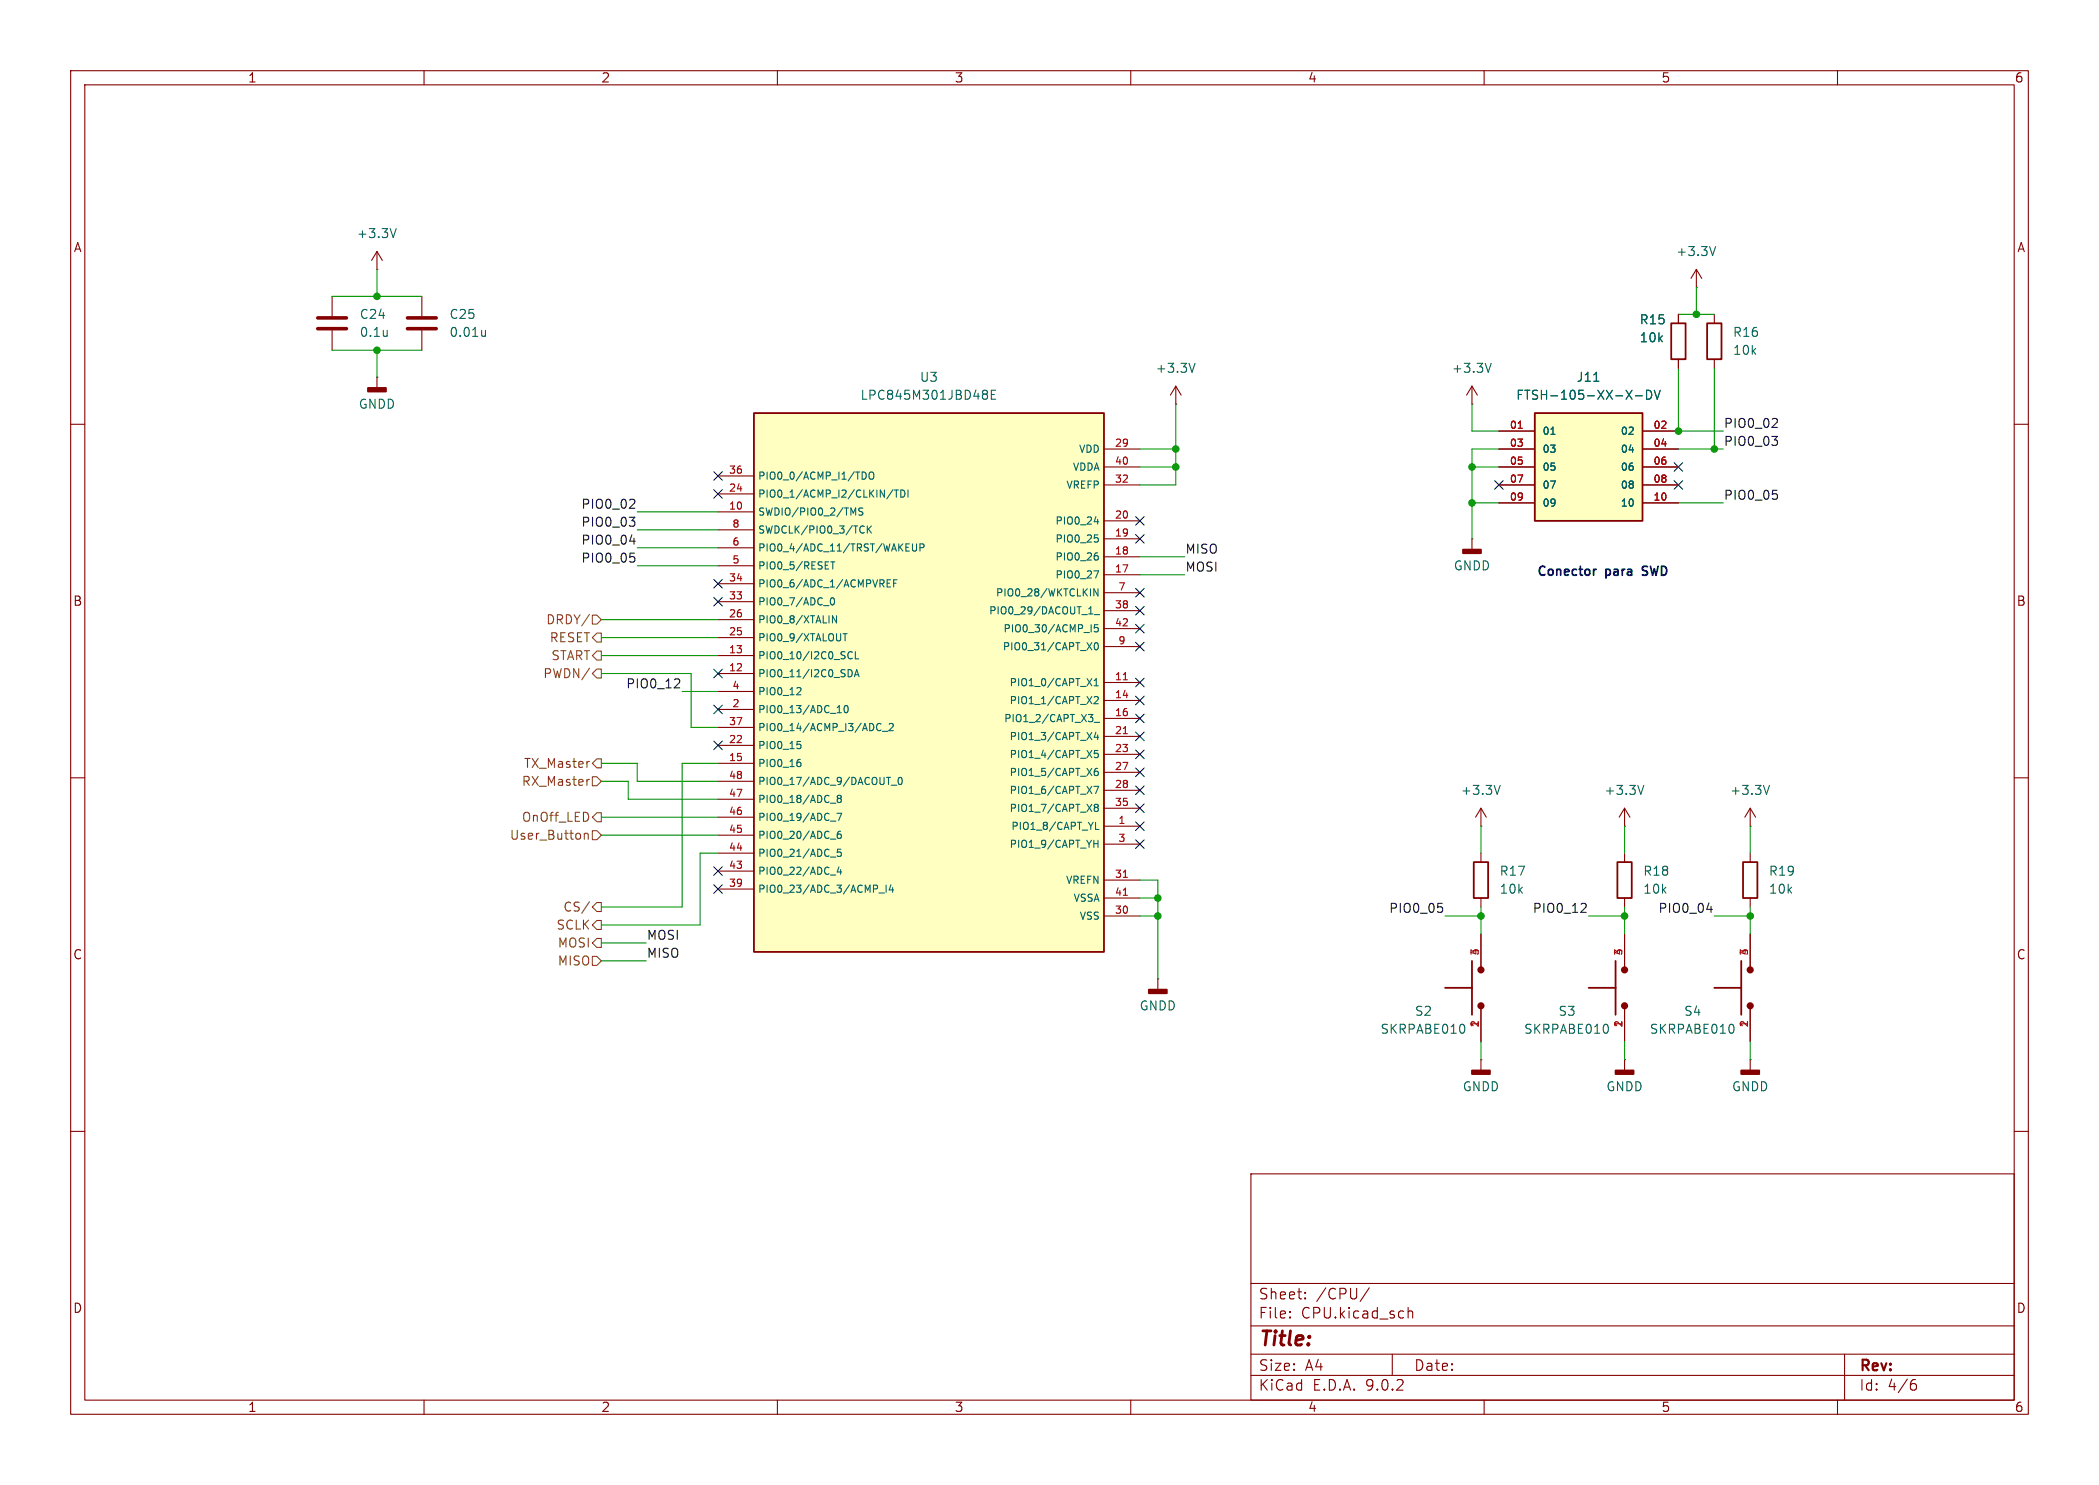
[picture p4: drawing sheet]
<svg xmlns="http://www.w3.org/2000/svg" width="297mm" height="210mm" viewBox="0 0 297 210" stroke-linecap="round" stroke-linejoin="round" font-family="sans-serif">
<g fill="none" stroke="#840000" stroke-width=".15">
<path d="M10 10h277v190h-277zM12 12h273v186h-273zM60 10v2M110 10v2M160 10v2M210 10v2M260 10v2M10 60h2M285 60h2M10 110h2M285 110h2M10 160h2"/>
<path d="M177 166h108v32h-108zM285 160h2M60 198v2M110 198v2M160 198v2M177 194.5h108M177 191.5h108M177 187.5h108M177 181.5h108M182.5 186.3h.1l-.1 .1M182.5 186.3v.1M182.5 185.5v.1"/>
<path d="M182.5 185.5h.1l-.1 .1M184.7 183.6v.1M184.7 183.6h-.1l.1 .1M184.7 182.8v.1M184.7 182.8h-.1l.1 .1M193.7 182.1l-1.2 2M197 191.5v3M199.2 184.9v1.5M199.2 185.5a.37 .37 0 0 1 .7 .1v.8M210 198v2M260 198v2M261 191.5v6.5"/>
<path d="M270.6 195.7h.4l.2 .3-.1 .5-.2 .1h-.3M271 195.1l-.4 .1"/>
</g>
<path d="M217.2 58.4h15.2v15.3h-15.2z" fill="#ffffc2"/>
<path d="M217.2 58.4h15.2v15.3h-15.2z" fill="none" stroke="#840000" stroke-width=".25"/>
<g fill="none" stroke="#840000" stroke-width=".15">
<path d="M208.3 57.2h.1M208.3 54.6l-.8 1.3M208.3 54.6l.7 1.3M208.3 54.6v2.6M212.1 61h5.1M212.1 63.5h5.1M212.1 66h5.1M212.1 68.6h5.1M212.1 71.1h5.1M232.4 61h5.1M232.4 63.5h5.1M232.4 66h5.1"/>
<path d="M232.4 68.6h5.1M232.4 71.1h5.1M209.5 149.9h.1M209.5 149.9v1.5"/>
</g>
<path d="M211 51.4l-.4 1.2M225.5 53.9h.7M231.4 56h1M233 55.2a.64 .64 0 0 1 .7 .6 .64 .64 0 0 1-.7 .7zM234.1 55.2l.4 1.3 .4-1.3M219.4 61.4h.6" fill="none" stroke="#006464" stroke-width=".15"/>
<path d="M214.8 60.6h.6" fill="none" stroke="#a90000" stroke-width=".15"/>
<path d="M208.3 151.4h2.5v.5h-2.5z" fill="#840000" stroke="#840000" stroke-width=".25"/>
<path d="M106.7 58.4h49.5v76.2h-49.5z" fill="#ffffc2"/>
<path d="M106.7 58.4h49.5v76.2h-49.5zM236.5 45.7h2v5.1h-2zM241.6 45.7h2v5.1h-2zM204.5 139.7h3.8M208.3 135.9v7.6M208.5 121.9h2.1v5.1h-2.1zM224.8 139.7h3.8M228.6 135.9v7.6M228.9 121.9h2v5.1h-2zM242.6 139.7h3.8M246.4 135.9v7.6M246.6 121.9h2.1v5.1h-2.1z" fill="none" stroke="#840000" stroke-width=".25"/>
<g fill="none" stroke="#840000" stroke-width=".15">
<path d="M53.3 38.1h.1M53.3 35.6l-.7 1.2M53.3 35.6l.8 1.2M53.3 35.6v2.5M240 38.1l-.7 1.3M240 38.1l.8 1.3M240 38.1v2.5M47 41.9v2.8M47 46.7v2.8M53.3 53.3h.1M53.3 53.3v1.6M59.7 41.9v2.8"/>
<path d="M59.7 46.7v2.8M166.4 57.2h.1M166.4 54.6l-.8 1.3M166.4 54.6l.7 1.3M166.4 54.6v2.6M237.5 44.5v1.2M237.5 50.8v1.3M240 40.6h.1M242.6 44.5v1.2M242.6 50.8v1.3M101.6 67.3h5.1M101.6 69.9h5.1"/>
<path d="M101.6 72.4h5.1M101.6 74.9h5.1M101.6 77.5h5.1M156.2 63.5h5.1M156.2 66h5.1M156.2 68.6h5.1M156.2 73.7h5.1M156.2 76.2h5.1M156.2 78.7h5.1M208.3 76.2h.1M208.3 76.2v1.5M212.1 63.5h5.1"/>
<path d="M212.1 66h5.1M212.1 68.6h5.1M212.1 61h5.1M212.1 71.1h5.1M232.4 63.5h5.1M232.4 66h5.1M232.4 68.6h5.1M232.4 61h5.1M232.4 71.1h5.1M101.6 80h5.1M101.6 82.6h5.1M101.6 85.1h5.1"/>
<path d="M101.6 87.6h5.1M101.6 90.2h5.1M101.6 92.7h5.1M101.6 95.3h5.1M101.6 97.8h5.1M156.2 81.3h5.1M156.2 83.8h5.1M156.2 86.4h5.1M156.2 88.9h5.1M156.2 91.4h5.1M156.2 96.5h5.1M156.2 99.1h5.1"/>
<path d="M101.6 100.3h5.1M101.6 102.9h5.1M101.6 105.4h5.1M101.6 108h5.1M101.6 110.5h5.1M101.6 113h5.1M101.6 115.6h5.1M101.6 118.1h5.1M156.2 101.6h5.1M156.2 104.1h5.1M156.2 106.7h5.1M156.2 109.2h5.1"/>
<path d="M156.2 111.8h5.1M156.2 114.3h5.1M156.2 116.8h5.1M156.2 119.4h5.1M209.5 116.8h.1M209.5 114.3v2.5M209.5 114.3l-.7 1.3M209.5 114.3l.8 1.3M229.9 116.8h.1M229.9 114.3l-.8 1.3M229.9 114.3l.7 1.3M229.9 114.3v2.5"/>
<path d="M247.6 116.8h.1M247.6 114.3v2.5M247.6 114.3l-.7 1.3M247.6 114.3l.8 1.3M101.6 120.7h5.1M101.6 123.2h5.1M101.6 125.7h5.1M156.2 124.5h5.1M156.2 127h5.1M156.2 129.5h5.1M163.8 138.4h.1M163.8 138.4v1.6"/>
<path d="M209.5 120.7v1.2M209.5 127v1.3M209.5 132.1v5.1M229.9 120.7v1.2M229.9 127v1.3M229.9 132.1v5.1M247.6 120.7v1.2M247.6 127v1.3M247.6 132.1v5.1M209.5 142.2v5.1M229.9 149.9h.1M229.9 142.2v5.1"/>
<path d="M229.9 149.9v1.5M247.6 149.9h.1M247.6 142.2v5.1M247.6 149.9v1.5"/>
</g>
<g fill="none" stroke="#006464" stroke-width=".15">
<path d="M56.1 32.3l-.5 1.3M242.8 34.9l-.5 1.2M54.8 46.7v.9M54.8 47.4l-.1 .1M68.7 46.7v.9M68.7 47.4l-.4 .2M139.2 55.2h.3l.2 .2-.2 .3M139.2 55.7h.3M139.5 55.7l.2 .3v.2l-.1 .2-.4 .1M140.3 55.8h.4M140.9 55.2h-.6v1.3h.6M169.1 51.4l-.4 1.2"/>
<path d="M225.5 53.9h.7M231.4 56h1M233 55.2a.64 .64 0 0 1 .7 .6 .64 .64 0 0 1-.7 .7zM234.1 55.2l.4 1.3 .4-1.3M117.5 79.5h.6M117.8 79.5v1M120.7 72.6l.4-.8v1.1M122.1 71.9l-.4-.1-.2 .2 .1 .3 .4 .2v.3l-.1 .1-.4-.1M122.1 74.4l.2 .1M122.2 66.8a.55 .55 0 0 1 .4 .5 .55 .55 0 0 1-.4 .5M122.3 75.3l-.2 .1M122.7 74.4v1"/>
<path d="M122.9 74.8l.4 .6M123.1 66.8h.1a.34 .34 0 0 1 .4 .3v.3a.34 .34 0 0 1-.3 .4 .34 .34 0 0 1-.3-.4v-.3zM123.3 74.4l-.6 .6M126.4 69.2l-.9 1.4M126.5 69.3h.6M126.8 69.3v1M127.5 69.3a.51 .51 0 0 1 .5 .5 .51 .51 0 0 1-.5 .5zM128.5 69.3v1M129.1 76.9v.8l.2 .2h.3l.1-.2v-.8M130.2 77.4h.5l.1-.1-.1-.3-.5-.1v1M154.8 73.8h.7M154.9 75.6h.5"/>
<path d="M155.1 78.2h.2M155.2 76l.2 .2v.3l-.2 .2M155.2 78.6l.2 .2v.2l-.2 .2M155.3 73.4v.7M219.4 61.4h.6M113.1 97.2l.2 .2v.3l-.6 .6h.6M117.6 84.6l.1-.1a.54 .54 0 0 1 .4 .5 .54 .54 0 0 1-.4 .6l-.1-.1-.1-.3zM118.4 87.1v1l-.6-1v1M119.3 89.6h.6M119.6 99.8h.1a.54 .54 0 0 1 .3 .5 .54 .54 0 0 1-.3 .5 .68 .68 0 0 1-.1-1zM119.6 89.6v1M120.2 92.2h.2l.2 .1"/>
<path d="M120.3 94.7a.55 .55 0 0 1 .3 .5 .55 .55 0 0 1-.3 .5M120.6 93.1l-.2 .1-.2-.1M120.9 95.7l.3-1 .4 1M121 95.4h.5M121 92.2v1h.5M125.5 82.5h.4M125.5 83h.5M125.5 82h.5M126.4 82.5h.4M126.9 82h-.5v1M153.8 90.9l.7 1M153.8 96l.7 1"/>
<path d="M154.1 86.8h.5M154.4 88.3v1.1M154.5 90.9l-.7 1M154.5 96l-.7 1M154.8 80.7h.7l-.5 1M154.8 98.6l.4-.1 .2 .3-.6 .7h.6M154.8 86.9h.8M154.8 97h.6M154.8 96.3l.3-.3v1M154.9 91l.2-.1a.54 .54 0 0 1 .3 .5 .54 .54 0 0 1-.3 .5l-.2-.1-.1-.3zM155.4 83.3v1l-.6-1v1M155.4 88.3h-.5l-.1 .5 .2-.1 .3 .1 .1 .1v.4l-.2 .1-.4-.1"/>
<path d="M112.8 104.9h.5M113 107.4h.2M113.1 105.2l.2 .2v.3l-.2 .2M113.1 107.8l.2 .2v.2l-.2 .2M117.5 113.6h.8M117.5 116.1h.8M117.5 118.7h.8M118.4 115h.7l-.4 1M118.5 100.8h.5M118.7 112.9l-.2-.2 .2-.2h.2l.1 .2-.1 .2M118.7 112.9l-.2 .2v.3l.2 .1 .2-.1 .1-.1v-.3l-.1-.1M118.7 112.9h.2"/>
<path d="M118.9 117.6h-.2a.68 .68 0 0 0 0 1l.3-.1v-.4l-.1-.2h-.2l-.2 .2M124.5 102.3l.2 .1M124.7 103.2l-.2 .1M124.9 103.4h.7M125.8 102.4l.4-.1 .2 .3-.6 .7h.6M126.1 111h.8M127.2 110l.1-.1a.54 .54 0 0 1 .4 .5 .54 .54 0 0 1-.4 .6l-.1-.1-.1-.3zM154.8 111.2h.7l-.5 1M154.8 119.3h.6M154.8 102.2h.8M155 114.2l-.2-.2 .2-.3 .3 .1 .1 .1-.2 .3M155 114.2l-.2 .2 .1 .3 .1 .1 .3-.1 .1-.1v-.3l-.2-.1"/>
<path d="M155 114.2h.2M155 116.3v1h.5M155.1 103.5l-.3 .8h.7M155.3 103.9v.7M155.3 108.7h-.3a.68 .68 0 0 0 0 1l.4-.1v-.4l-.2-.1h-.3l-.1 .1M155.4 118.8v1M155.4 106.1h-.5l-.1 .5 .2-.1 .3 .1 .1 .1v.3l-.2 .1-.4-.1M212.3 111.1l-.5 1.2M232.6 111.1l-.4 1.2M250.4 111.1l-.5 1.2M117.5 121.2h.8M117.5 123.7h.8"/>
<path d="M118.7 122.6l-.2 .7h.6M118.9 123v.7M119 120.1h-.5v.5l.1-.1h.3l.1 .2v.3l-.1 .1-.4-.1M124.4 126.3h.7M125.4 125.2v1M126.1 125.1l-.3 .8h.6M126.3 125.5v.7M207.1 144.9l.2 .4v.3l-.2 .5M227.4 144.9l.2 .4v.3l-.2 .5M245.2 144.9l.2 .4v.3l-.2 .5"/>
</g>
<path d="M214.8 60.6h.6M158.9 96.1h.6M158.9 103.8h.6M158.9 124.1h.6M158.9 126.6h.6" fill="none" stroke="#a90000" stroke-width=".15"/>
<g fill="none" stroke="#840000" stroke-width=".51">
<path d="M45 45h4M45 46.5h4M57.7 45h4M57.7 46.5h4"/>
<circle cx="209.5" cy="137.2" r=".25"/>
<circle cx="229.9" cy="137.2" r=".25"/>
<circle cx="247.6" cy="137.2" r=".25"/>
<circle cx="209.5" cy="142.2" r=".25"/>
<circle cx="229.9" cy="142.2" r=".25"/>
<circle cx="247.6" cy="142.2" r=".25"/>
</g>
<g fill="#840000" stroke="#840000" stroke-width=".25">
<path d="M52.1 54.9h2.5v.5h-2.5z"/>
<path d="M228.6 151.4h2.5v.5h-2.5z"/>
<path d="M207 77.7h2.5v.5h-2.5z"/>
<path d="M162.6 140h2.5v.5h-2.5z"/>
<path d="M246.4 151.4h2.5v.5h-2.5z"/>
</g>
<g fill="none" stroke="#725600" stroke-width=".15">
<path d="M83.4 86.9l-1.1 1.6M83.4 94.5l-1.1 1.6M83.8 87h.7l.6 .6-.6 .7h-.7zM84.5 92.1h.6v1.2h-.6l-.7-.6zM84.5 94.6h.6v1.3h-.6l-.7-.6zM84.5 89.5h.6v1.3h-.6l-.7-.6zM82.7 117.8v.9M82.7 118l.2-.2 .3 .1v.8M83.3 107.7h.1M83.4 110.2l-.2 .1M83.8 117.5h.7l.6 .6-.6 .6h-.7zM83.8 109.9h.7l.6 .6-.6 .6h-.7z"/>
<path d="M84.5 107.3h.6v1.3h-.6l-.7-.6zM84.5 114.9h.6v1.3h-.6l-.7-.6zM83.4 127.5l-1.1 1.7M83.8 135.3h.7l.6 .6-.6 .6h-.7zM84.5 130.2h.6v1.2h-.6l-.7-.6zM84.5 132.7h.6v1.3h-.6l-.7-.6zM84.5 127.6h.6v1.3h-.6l-.7-.6z"/>
</g>
<g fill="none" stroke="#0f0f0f" stroke-width=".15">
<path d="M251.3 59.2l.2 .2-.1 .3-.7 .7h.8M89 73.1h.8l-.4 .5M89.1 76.5h.8M89.2 78.2h.6M89.6 73.6l.2 .3v.3l-.2 .2M89.6 70.6l.2 .2v.4l-.8 .7h.8M89.6 78.7l.2 .3v.3l-.2 .2M250.7 61.7h.8l-.4 .5M250.8 69.3h.6M251.3 69.8l.2 .3v.3l-.2 .2M251.4 62.3l.1 .1v.3l-.1 .2M95.9 96l.3 .2-.1 .4-.7 .7h.8"/>
<path d="M203.5 127.8h.6M203.9 128.2l.2 .3v.3l-.2 .2M224.2 127.8l.2 .2v.3l-.7 .7h.7M241.5 128.6h.8"/>
</g>
<g fill="none" stroke="#009600" stroke-width=".15">
<path d="M53.3 38.1v3.8M47 49.5h12.7M47 41.9h12.7M53.3 49.5v3.8M166.4 57.2v11.4h-5.1M208.3 57.2v3.8h3.8M237.5 52.1v8.9h6.3M237.5 44.5h5.1M240 40.6v3.9M242.6 52.1v11.4M90.2 74.9h11.4M90.2 77.5h11.4"/>
<path d="M90.2 72.4h11.4M161.3 63.5h5.1M161.3 66h5.1M161.3 78.7h6.3M208.3 66h3.8M208.3 71.1h3.8M212.1 63.5h-3.8v12.7M237.5 63.5h6.3M237.5 71.1h6.3M85.1 95.3h12.7v7.6h3.8M85.1 90.2h16.5M85.1 92.7h16.5"/>
<path d="M85.1 87.6h16.5M90.2 80h11.4M96.5 97.8h5.1M161.3 81.3h6.3M85.1 118.1h16.5M85.1 115.6h16.5M85.1 108h5.1v2.5h11.4M85.1 110.5h3.8v2.5h12.7M101.6 108h-5.1v20.3h-11.4M209.5 116.8v3.9M229.9 116.8v3.9M247.6 116.8v3.9"/>
<path d="M85.1 133.4h6.3M85.1 135.9h6.3M101.6 120.7h-2.5v10.1h-14M161.3 124.5h2.5v13.9M161.3 127h2.5M161.3 129.5h2.5M204.5 129.5h5M209.5 128.3v3.8M224.8 129.5h5.1M229.9 128.3v3.8M242.6 129.5h5M247.6 128.3v3.8"/>
<path d="M209.5 147.3v2.6M229.9 147.3v2.6M247.6 147.3v2.6"/>
</g>
<g fill="none" stroke="#000084" stroke-width=".15">
<path d="M101 69.2l1.2 1.3M101 66.7l1.2 1.2M102.2 69.2l-1.2 1.3M102.2 66.7l-1.2 1.2M160.7 73.1l1.2 1.2M160.7 75.6l1.2 1.2M161.9 73.1l-1.2 1.2M161.9 75.6l-1.2 1.2M211.5 68l1.2 1.2M212.7 68l-1.2 1.2M236.9 65.4l1.2 1.2M236.9 68l1.2 1.2"/>
<path d="M238.1 65.4l-1.2 1.2M238.1 68l-1.2 1.2M101 81.9l1.2 1.3M101 99.7l1.2 1.2M101 94.6l1.2 1.3M101 84.5l1.2 1.2M102.2 81.9l-1.2 1.3M102.2 99.7l-1.2 1.2M102.2 94.6l-1.2 1.3M102.2 84.5l-1.2 1.2M160.7 98.5l1.2 1.2M160.7 95.9l1.2 1.2"/>
<path d="M160.7 85.8l1.2 1.2M160.7 88.3l1.2 1.2M160.7 83.2l1.2 1.2M160.7 90.8l1.2 1.2M161.9 98.5l-1.2 1.2M161.9 95.9l-1.2 1.2M161.9 85.8l-1.2 1.2M161.9 88.3l-1.2 1.2M161.9 83.2l-1.2 1.2M161.9 90.8l-1.2 1.2M101 104.8l1.2 1.2M102.2 104.8l-1.2 1.2"/>
<path d="M160.7 113.7l1.2 1.2M160.7 108.6l1.2 1.2M160.7 111.2l1.2 1.2M160.7 118.8l1.2 1.2M160.7 103.5l1.2 1.2M160.7 106.1l1.2 1.2M160.7 116.2l1.2 1.2M160.7 101l1.2 1.2M161.9 113.7l-1.2 1.2M161.9 108.6l-1.2 1.2M161.9 111.2l-1.2 1.2M161.9 118.8l-1.2 1.2"/>
<path d="M161.9 103.5l-1.2 1.2M161.9 106.1l-1.2 1.2M161.9 116.2l-1.2 1.2M161.9 101l-1.2 1.2M101 122.6l1.2 1.2M101 125.1l1.2 1.2M102.2 122.6l-1.2 1.2M102.2 125.1l-1.2 1.2"/>
</g>
<path d="M225.9 80.5l-.3 .1" fill="none" stroke="#0000c2" stroke-width=".25"/>
<g fill="#009600" stroke="#009600" stroke-width=".15">
<circle cx="237.5" cy="61" r=".46"/>
<circle cx="208.3" cy="71.1" r=".46"/>
<circle cx="240" cy="44.5" r=".46"/>
<circle cx="208.3" cy="66" r=".46"/>
<circle cx="242.6" cy="63.5" r=".46"/>
<circle cx="166.4" cy="66" r=".46"/>
<circle cx="166.4" cy="63.5" r=".46"/>
<circle cx="209.5" cy="129.5" r=".46"/>
<circle cx="163.8" cy="129.5" r=".46"/>
<circle cx="163.8" cy="127" r=".46"/>
<circle cx="247.6" cy="129.5" r=".46"/>
<circle cx="229.9" cy="129.5" r=".46"/>
<circle cx="53.3" cy="49.5" r=".46"/>
<circle cx="53.3" cy="41.9" r=".46"/>
</g>
<text font-size="2.8" fill="#840000" x="178" y="190.9">Title:</text>
<g font-size="2.1" fill="#840000">
<text x="178" y="184">Sheet:</text>
<text x="186.2" y="184">/CPU/</text>
<text x="178" y="186.7">File:</text>
<text x="184.1" y="186.7">CPU.kicad_sch</text>
<text x="178" y="196.9">KiCad</text>
<text x="178" y="194.1">Size:</text>
<text x="184.7" y="194.1">A4</text>
<text x="185.7" y="196.9">E.D.A.</text>
<text x="193.3" y="196.9">9.0.2</text>
<text x="200" y="194.1">Date:</text>
<text x="263" y="194.3">Rev:</text>
<text x="263" y="196.9">Id:</text>
<text x="267.1" y="196.9">4/6</text>
</g>
<g font-size="1.8" fill="#840000">
<text x="35" y="11.9">1</text>
<text x="85" y="11.9">2</text>
<text x="135" y="11.9">3</text>
<text x="185" y="11.9">4</text>
<text x="235" y="11.9">5</text>
<text x="285" y="11.9">6</text>
<text x="10.3" y="35.9">A</text>
<text x="285.3" y="35.9">A</text>
<text x="10.3" y="85.9">B</text>
<text x="285.3" y="85.9">B</text>
<text x="10.3" y="135.9">C</text>
<text x="285.3" y="135.9">C</text>
<text x="10.3" y="185.9">D</text>
<text x="285.3" y="185.9">D</text>
<text x="35" y="199.9">1</text>
<text x="85" y="199.9">2</text>
<text x="135" y="199.9">3</text>
<text x="185" y="199.9">4</text>
<text x="235" y="199.9">5</text>
<text x="285" y="199.9">6</text>
</g>
<g font-size="1.8" fill="#006464">
<text x="50.4" y="33.9">+3.3V</text>
<text x="237.1" y="36.4">+3.3V</text>
<text x="50.8" y="45.3">C24</text>
<text x="50.8" y="47.9">0.1u</text>
<text x="63.5" y="47.9">0.01u</text>
<text x="63.5" y="45.3">C25</text>
<text x="231.9" y="46.1">R15</text>
<text x="245.1" y="47.9">R16</text>
<text x="163.4" y="52.9">+3.3V</text>
<text x="205.3" y="52.9">+3.3V</text>
<text x="231.9" y="48.6">10k</text>
<text x="245.1" y="50.4">10k</text>
<text x="50.7" y="58">GNDD</text>
<text x="121.7" y="56.7">LPC845M301JBD48E</text>
<text x="130.1" y="54.2">U3</text>
<text x="214.4" y="56.7">FTSH-105-XX-X-DV</text>
<text x="223" y="54.2">J11</text>
<text x="205.6" y="80.9">GNDD</text>
<text x="206.6" y="112.6">+3.3V</text>
<text x="226.9" y="112.6">+3.3V</text>
<text x="244.7" y="112.6">+3.3V</text>
<text x="212.1" y="124.1">R17</text>
<text x="232.4" y="124.1">R18</text>
<text x="250.2" y="124.1">R19</text>
<text x="212.1" y="126.6">10k</text>
<text x="232.4" y="126.6">10k</text>
<text x="250.2" y="126.6">10k</text>
<text x="161.2" y="143.1">GNDD</text>
<text x="200.1" y="143.9">S2</text>
<text x="220.4" y="143.9">S3</text>
<text x="238.2" y="143.9">S4</text>
<text x="195.2" y="146.4">SKRPABE010</text>
<text x="215.6" y="146.4">SKRPABE010</text>
<text x="233.3" y="146.4">SKRPABE010</text>
<text x="206.9" y="154.5">GNDD</text>
<text x="227.2" y="154.5">GNDD</text>
<text x="245" y="154.5">GNDD</text>
</g>
<g font-size="1.8" fill="#0f0f0f">
<text x="243.8" y="63.2">PIO0_03</text>
<text x="243.8" y="60.6">PIO0_02</text>
<text x="243.8" y="70.8">PIO0_05</text>
<text x="82.2" y="74.6">PIO0_03</text>
<text x="82.2" y="77.1">PIO0_04</text>
<text x="82.2" y="72">PIO0_02</text>
<text x="82.2" y="79.7">PIO0_05</text>
<text x="167.6" y="78.4">MISO</text>
<text x="167.6" y="80.9">MOSI</text>
<text x="88.5" y="97.4">PIO0_12</text>
<text x="196.5" y="129.2">PIO0_05</text>
<text x="216.8" y="129.2">PIO0_12</text>
<text x="234.6" y="129.2">PIO0_04</text>
<text x="91.4" y="135.5">MISO</text>
<text x="91.4" y="133">MOSI</text>
</g>
<g font-size="1.8" fill="#0000c2">
<text x="217.3" y="81.8">Conector</text>
<text x="227.2" y="81.8">para</text>
<text x="232.9" y="81.8">SWD</text>
</g>
<g font-size="1.8" fill="#725600">
<text x="77.2" y="88.5">DRDY/</text>
<text x="77.7" y="91">RESET</text>
<text x="77.9" y="93.6">START</text>
<text x="76.8" y="96.1">PWDN/</text>
<text x="73.8" y="111.4">RX_Master</text>
<text x="74.1" y="108.8">TX_Master</text>
<text x="72.1" y="119">User_Button</text>
<text x="73.8" y="116.4">OnOff_LED</text>
<text x="78.6" y="131.7">SCLK</text>
<text x="79.6" y="129.1">CS/</text>
<text x="78.8" y="134.2">MOSI</text>
<text x="78.8" y="136.8">MISO</text>
</g>
<g font-size="1.4" fill="#006464">
<text x="152.5" y="64.2">VDD</text>
<text x="218.2" y="61.7">01</text>
<text x="218.2" y="64.2">03</text>
<text x="229.2" y="61.7">02</text>
<text x="229.2" y="64.2">04</text>
<text x="107.2" y="68">PIO0_0/ACMP_I1/TDO</text>
<text x="107.2" y="70.6">PIO0_1/ACMP_I2/CLKIN/TDI</text>
<text x="150.8" y="69.3">VREFP</text>
<text x="151.7" y="66.8">VDDA</text>
<text x="218.2" y="66.8">05</text>
<text x="218.2" y="69.3">07</text>
<text x="218.2" y="71.9">09</text>
<text x="229.2" y="66.8">06</text>
<text x="229.2" y="69.3">08</text>
<text x="229.2" y="71.9">10</text>
<text x="107.2" y="73.1">SWDIO/PIO0_2/TMS</text>
<text x="107.2" y="75.7">SWDCLK/PIO0_3/TCK</text>
<text x="149.2" y="74.4">PIO0_24</text>
<text x="149.2" y="76.9">PIO0_25</text>
<text x="107.2" y="78.2">PIO0_4/ADC_11/TRST/WAKEUP</text>
<text x="107.2" y="80.7">PIO0_5/RESET</text>
<text x="107.2" y="83.3">PIO0_6/ADC_1/ACMPVREF</text>
<text x="149.2" y="79.5">PIO0_26</text>
<text x="149.2" y="82">PIO0_27</text>
<text x="107.2" y="85.8">PIO0_7/ADC_0</text>
<text x="107.2" y="88.4">PIO0_8/XTALIN</text>
<text x="139.8" y="87.1">PIO0_29/DACOUT_1_</text>
<text x="140.8" y="84.6">PIO0_28/WKTCLKIN</text>
<text x="141.9" y="89.6">PIO0_30/ACMP_I5</text>
<text x="107.2" y="90.9">PIO0_9/XTALOUT</text>
<text x="107.2" y="93.4">PIO0_10/I2C0_SCL</text>
<text x="107.2" y="96">PIO0_11/I2C0_SDA</text>
<text x="141.8" y="92.2">PIO0_31/CAPT_X0</text>
<text x="107.2" y="98.5">PIO0_12</text>
<text x="107.2" y="101.1">PIO0_13/ADC_10</text>
<text x="142.7" y="97.3">PIO1_0/CAPT_X1</text>
<text x="142.7" y="99.8">PIO1_1/CAPT_X2</text>
<text x="107.2" y="103.6">PIO0_14/ACMP_I3/ADC_2</text>
<text x="107.2" y="106.1">PIO0_15</text>
<text x="141.9" y="102.3">PIO1_2/CAPT_X3_</text>
<text x="142.7" y="104.9">PIO1_3/CAPT_X4</text>
<text x="142.7" y="107.4">PIO1_4/CAPT_X5</text>
<text x="107.2" y="108.7">PIO0_16</text>
<text x="107.2" y="111.2">PIO0_17/ADC_9/DACOUT_0</text>
<text x="107.2" y="113.8">PIO0_18/ADC_8</text>
<text x="142.7" y="110">PIO1_5/CAPT_X6</text>
<text x="142.7" y="112.5">PIO1_6/CAPT_X7</text>
<text x="107.2" y="116.3">PIO0_19/ADC_7</text>
<text x="107.2" y="118.8">PIO0_20/ADC_6</text>
<text x="142.7" y="115">PIO1_7/CAPT_X8</text>
<text x="143" y="117.6">PIO1_8/CAPT_YL</text>
<text x="107.2" y="121.4">PIO0_21/ADC_5</text>
<text x="107.2" y="123.9">PIO0_22/ADC_4</text>
<text x="142.7" y="120.1">PIO1_9/CAPT_YH</text>
<text x="150.7" y="125.2">VREFN</text>
<text x="107.2" y="126.5">PIO0_23/ADC_3/ACMP_I4</text>
<text x="151.8" y="127.7">VSSA</text>
<text x="152.6" y="130.3">VSS</text>
</g>
<g font-size="1.4" fill="#a90000">
<text x="157.7" y="63.2">29</text>
<text x="157.7" y="65.8">40</text>
<text x="213.5" y="60.7">01</text>
<text x="213.5" y="63.2">03</text>
<text x="213.5" y="65.8">05</text>
<text x="233.9" y="60.7">02</text>
<text x="233.9" y="63.2">04</text>
<text x="233.9" y="65.8">06</text>
<text x="103" y="67.1">36</text>
<text x="103" y="69.6">24</text>
<text x="157.7" y="68.3">32</text>
<text x="213.5" y="68.3">07</text>
<text x="213.5" y="70.9">09</text>
<text x="233.9" y="68.3">08</text>
<text x="233.9" y="70.9">10</text>
<text x="103" y="72.1">10</text>
<text x="103.5" y="74.7">8</text>
<text x="103.5" y="77.2">6</text>
<text x="157.7" y="73.4">20</text>
<text x="157.7" y="75.9">19</text>
<text x="103" y="82.3">34</text>
<text x="103.5" y="79.8">5</text>
<text x="157.7" y="78.5">18</text>
<text x="157.7" y="81">17</text>
<text x="158.1" y="83.6">7</text>
<text x="103" y="84.8">33</text>
<text x="103" y="87.4">26</text>
<text x="103" y="89.9">25</text>
<text x="157.7" y="86.1">38</text>
<text x="157.7" y="88.6">42</text>
<text x="103" y="92.5">13</text>
<text x="103" y="95">12</text>
<text x="158.1" y="91.2">9</text>
<text x="103.5" y="97.5">4</text>
<text x="103.5" y="100.1">2</text>
<text x="157.7" y="96.3">11</text>
<text x="157.7" y="98.8">14</text>
<text x="157.7" y="101.3">16</text>
<text x="103" y="102.6">37</text>
<text x="103" y="105.2">22</text>
<text x="103" y="107.7">15</text>
<text x="157.7" y="103.9">21</text>
<text x="157.7" y="106.4">23</text>
<text x="103" y="110.2">48</text>
<text x="103" y="112.8">47</text>
<text x="157.7" y="109">27</text>
<text x="157.7" y="111.5">28</text>
<text x="103" y="115.3">46</text>
<text x="103" y="117.9">45</text>
<text x="157.7" y="114">35</text>
<text x="158.1" y="116.6">1</text>
<text x="158.1" y="119.1">3</text>
<text x="103" y="120.4">44</text>
<text x="103" y="122.9">43</text>
<text x="103" y="125.5">39</text>
<text x="157.7" y="124.2">31</text>
<text x="157.7" y="126.7">41</text>
<text x="157.7" y="129.3">30</text>
<text x="209.3" y="135.2" transform="rotate(-90 209.3 135.2)">4</text>
<text x="229.6" y="135.2" transform="rotate(-90 229.6 135.2)">4</text>
<text x="247.4" y="135.2" transform="rotate(-90 247.4 135.2)">4</text>
<text x="209.3" y="145.4" transform="rotate(-90 209.3 145.4)">1</text>
<text x="229.6" y="145.4" transform="rotate(-90 229.6 145.4)">1</text>
<text x="247.4" y="145.4" transform="rotate(-90 247.4 145.4)">1</text>
</g>
</svg>
